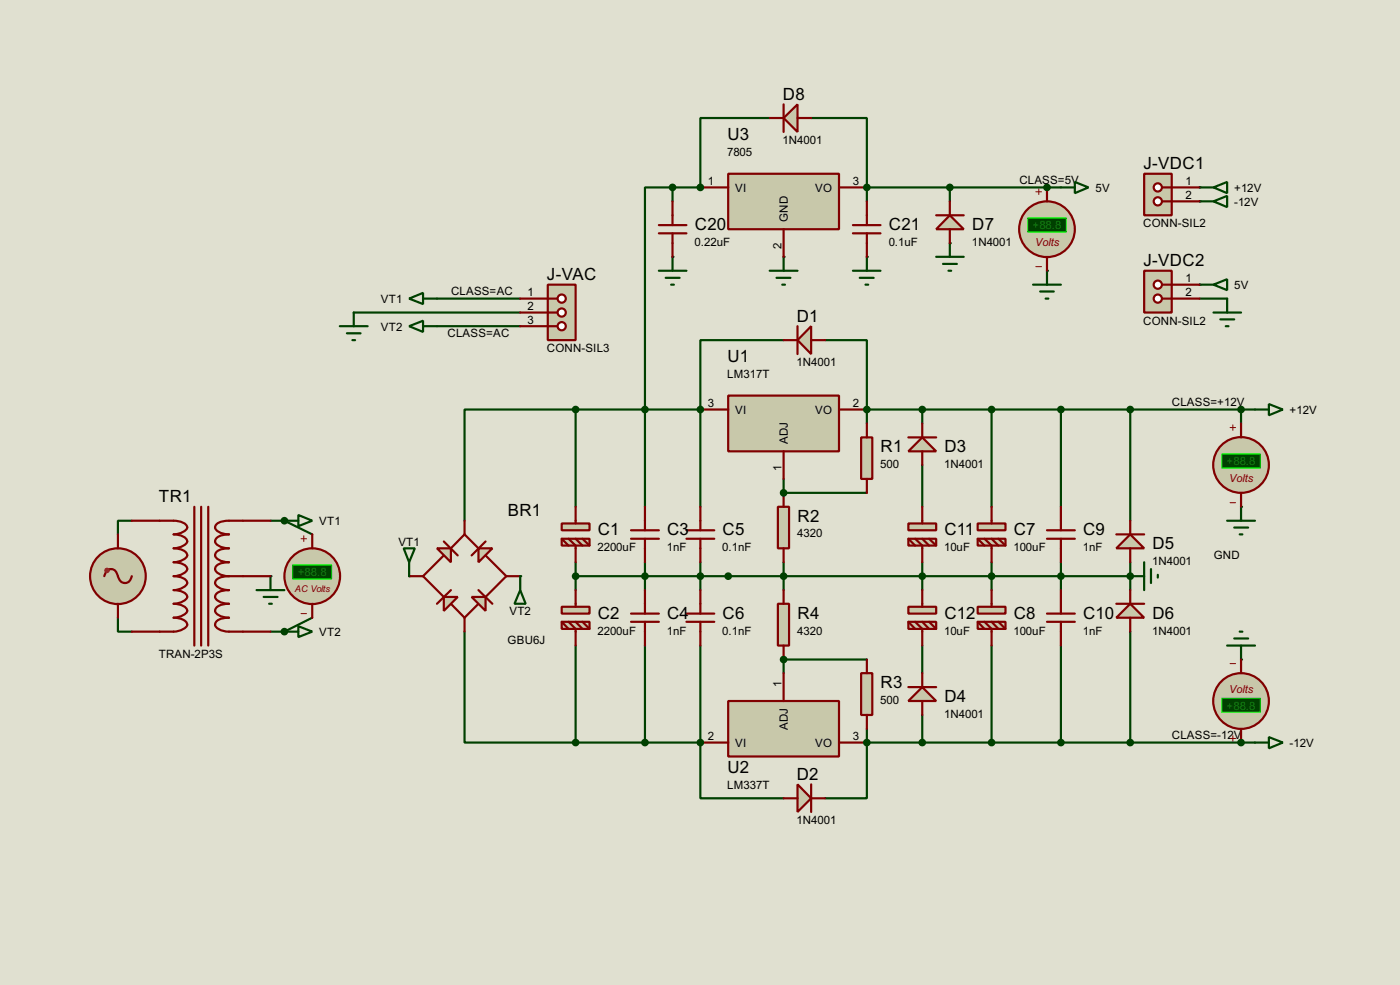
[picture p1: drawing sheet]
<svg xmlns="http://www.w3.org/2000/svg" width="256mm" height="180mm" viewBox="0 0 256 180" stroke-linecap="round" stroke-linejoin="round" font-family="sans-serif">
<path d="M0 0h256.5v180.3h-256.5z" fill="#e0e0d0"/>
<g fill="none" stroke="#004000" stroke-width=".4">
<path d="M194.4 75v17.8M169 85.1v7.7M181.7 92.8v-17.8h25.4v20.3M118.2 105.5h88.9M118.2 118.2v17.7h10.1M118.2 102.9v5.1M128.3 102.9v5.1M128.3 118.2v17.7M143.6 102.9v5.1M169 102.9v5.1M169 118.2v5M181.7 102.9v5.1"/>
<path d="M194.4 102.9v5.1M194.4 118.2v17.7M207.1 115.6v20.3h-25.4v-17.7M207.1 102.9v5.1M128.3 135.9v10.2h15.3"/>
</g>
<circle cx="128.3" cy="135.9" r=".2" fill="#004000"/>
<path d="M128.3 75v17.8" fill="none" stroke="#004000" stroke-width=".4"/>
<circle cx="128.3" cy="75" r=".2" fill="#004000"/>
<path d="M143.6 62.3h-15.3v12.7M105.5 105.5h12.7M105.5 102.9v5.1" fill="none" stroke="#004000" stroke-width=".4"/>
<circle cx="207.1" cy="105.5" r=".2" fill="#004000"/>
<path d="M143.6 87.7v2.5" fill="none" stroke="#004000" stroke-width=".4"/>
<circle cx="143.6" cy="90.2" r=".2" fill="#004000"/>
<path d="M151.2 62.3h7.6v12.7M143.6 90.2h15.2" fill="none" stroke="#004000" stroke-width=".4"/>
<circle cx="158.8" cy="75" r=".2" fill="#004000"/>
<path d="M169 75v2.5M181.7 75h-22.9v2.5M158.8 135.9v10.2h-7.6" fill="none" stroke="#004000" stroke-width=".4"/>
<circle cx="158.8" cy="135.9" r=".2" fill="#004000"/>
<path d="M143.6 120.7v2.5M158.8 133.4v2.5" fill="none" stroke="#004000" stroke-width=".4"/>
<circle cx="143.6" cy="120.7" r=".2" fill="#004000"/>
<path d="M143.6 120.7h15.2M158.8 135.9h22.9M169 130.9v5" fill="none" stroke="#004000" stroke-width=".4"/>
<g fill="#004000">
<circle cx="227.4" cy="92.8" r=".2"/>
<circle cx="227.4" cy="120.7" r=".2"/>
<circle cx="143.6" cy="47" r=".2"/>
</g>
<path d="M128.3 75h-10.1v17.8" fill="none" stroke="#004000" stroke-width=".4"/>
<circle cx="123.2" cy="47" r=".2" fill="#004000"/>
<path d="M123.2 36.9v-2.6h-5v40.7" fill="none" stroke="#004000" stroke-width=".4"/>
<circle cx="158.8" cy="47" r=".2" fill="#004000"/>
<path d="M158.8 34.3v2.6" fill="none" stroke="#004000" stroke-width=".4"/>
<g fill="#004000">
<circle cx="158.8" cy="34.3" r=".2"/>
<circle cx="191.8" cy="49.6" r=".2"/>
</g>
<path d="M123.2 34.3h5.1M148.6 21.6h10.2v12.7" fill="none" stroke="#004000" stroke-width=".4"/>
<circle cx="128.3" cy="34.3" r=".2" fill="#004000"/>
<path d="M141 21.6h-12.7v12.7" fill="none" stroke="#004000" stroke-width=".4"/>
<circle cx="174" cy="44.5" r=".2" fill="#004000"/>
<path d="M158.8 34.3h33M174 34.3v2.6" fill="none" stroke="#004000" stroke-width=".4"/>
<circle cx="191.8" cy="34.3" r=".2" fill="#004000"/>
<path d="M191.8 34.3h2.6M207.1 75h22.8M227.4 75v2.5M207.1 135.9h20.3" fill="none" stroke="#004000" stroke-width=".4"/>
<circle cx="227.4" cy="135.9" r=".2" fill="#004000"/>
<path d="M24.2 95.3h-2.6v2.5M21.6 113.1v2.5h2.6M227.4 135.9h2.5" fill="none" stroke="#004000" stroke-width=".4"/>
<circle cx="49.6" cy="105.5" r=".2" fill="#004000"/>
<path d="M49.6 95.3h2.5l5.1 2.5" fill="none" stroke="#004000" stroke-width=".4"/>
<circle cx="52.1" cy="95.3" r=".2" fill="#004000"/>
<path d="M57.2 113.1l-5.1 2.5h-2.5" fill="none" stroke="#004000" stroke-width=".4"/>
<g fill="#004000">
<circle cx="52.1" cy="115.6" r=".2"/>
<circle cx="219.8" cy="34.3" r=".2"/>
<circle cx="219.8" cy="36.9" r=".2"/>
<circle cx="219.8" cy="52.1" r=".2"/>
</g>
<path d="M219.8 54.7h5" fill="none" stroke="#004000" stroke-width=".4"/>
<g fill="#004000">
<circle cx="95.3" cy="105.5" r=".2"/>
<circle cx="75" cy="105.5" r=".2"/>
</g>
<path d="M64.8 57.2h30.5M80.1 54.7h15.2M80.1 59.7h15.2M105.5 75h-20.4v20.3M105.5 75v17.8M105.5 75h12.7M85.1 115.6v20.3h20.4M105.5 118.2v17.7M105.5 135.9h12.7" fill="none" stroke="#004000" stroke-width=".4"/>
<circle cx="21.6" cy="105.5" r="5.1" fill="#c8c8aa" stroke="#800000" stroke-width=".4"/>
<g fill="#c8c8aa">
<circle cx="19.1" cy="105.5" r=".5"/>
<circle cx="20.1" cy="104.2" r=".5"/>
<circle cx="20.6" cy="104.2" r=".5"/>
<circle cx="21.1" cy="104.4" r=".5"/>
<circle cx="21.6" cy="105.5" r=".5"/>
<circle cx="22.1" cy="106.5" r=".5"/>
<circle cx="22.6" cy="106.7" r=".5"/>
<circle cx="23.1" cy="106.7" r=".5"/>
<circle cx="23.6" cy="106.5" r=".5"/>
<circle cx="24.1" cy="105.5" r=".5"/>
</g>
<path d="M19.1 105.5a1.25 1.25 0 0 1 1.9-1.1l.6 1.1" fill="none" stroke="#800000" stroke-width=".4"/>
<g fill="#c8c8aa">
<circle cx="23.6" cy="106.5" r=".5"/>
<circle cx="23.1" cy="106.7" r=".5"/>
<circle cx="22.6" cy="106.7" r=".5"/>
</g>
<path d="M21.6 105.5a1.28 1.28 0 0 0 1.3 1.2 1.28 1.28 0 0 0 1.3-1.2" fill="none" stroke="#800000" stroke-width=".4"/>
<circle cx="19.6" cy="104.4" r=".5" fill="#f00"/>
<path d="M21.6 97.8v2.6M21.6 110.5v2.6" fill="none" stroke="#800000" stroke-width=".4"/>
<g fill="#c8c8aa" stroke="#800000" stroke-width=".4">
<path d="M102.9 95.8h5.1v1.3h-5.1z"/>
<path d="M102.9 98.6h5.1v1.3h-5.1z"/>
</g>
<path d="M102.9 98.6l1.3 1.3M104.2 98.6l1.3 1.3v3M105.5 92.8v3M105.5 98.6l1.2 1.3M106.7 98.6l1.3 1.3" fill="none" stroke="#800000" stroke-width=".4"/>
<g fill="#c8c8aa" stroke="#800000" stroke-width=".4">
<path d="M102.9 111.1h5.1v1.2h-5.1z"/>
<path d="M102.9 113.8h5.1v1.3h-5.1z"/>
</g>
<path d="M102.9 113.8l1.3 1.3M104.2 113.8l1.3 1.3v3.1M105.5 108v3.1M105.5 113.8l1.2 1.3M106.7 113.8l1.3 1.3" fill="none" stroke="#800000" stroke-width=".4"/>
<circle cx="118.1" cy="105.5" r=".5" fill="#004000" stroke="#004000" stroke-width=".4"/>
<path d="M133.4 72.4h20.3v10.2h-20.3z" fill="#c8c8aa" stroke="#800000" stroke-width=".4"/>
<path d="M128.3 75h5.1M153.7 75h5.1M143.6 82.6v5.1" fill="none" stroke="#800000" stroke-width=".4"/>
<path d="M133.4 128.3h20.3v10.2h-20.3z" fill="#c8c8aa" stroke="#800000" stroke-width=".4"/>
<path d="M128.3 135.9h5.1M143.6 123.2v5.1M153.7 135.9h5.1" fill="none" stroke="#800000" stroke-width=".4"/>
<path d="M157.8 123.2h2v7.7h-2z" fill="#c8c8aa" stroke="#800000" stroke-width=".4"/>
<path d="M158.8 120.7v2.5M158.8 130.9v2.5" fill="none" stroke="#800000" stroke-width=".4"/>
<path d="M157.8 80.1h2v7.6h-2z" fill="#c8c8aa" stroke="#800000" stroke-width=".4"/>
<g fill="none" stroke="#800000" stroke-width=".4">
<path d="M158.8 77.5v2.6M125.8 98.6h5.1M125.8 97.1h5.1M128.3 92.8v4.3M128.3 98.6v4.3M158.8 87.7v2.5M191.8 98.6h5.1M191.8 97.1h5.1M194.4 92.8v4.3M194.4 98.6v4.3M125.8 113.8h5.1M125.8 112.3h5.1"/>
<path d="M128.3 108v4.3M128.3 113.8v4.4M191.8 113.8h5.1M191.8 112.3h5.1M194.4 108v4.3M194.4 113.8v4.4"/>
</g>
<circle cx="128.3" cy="105.5" r=".5" fill="#004000" stroke="#004000" stroke-width=".4"/>
<g fill="#c8c8aa" stroke="#800000" stroke-width=".4">
<path d="M179.1 95.8h5.1v1.3h-5.1z"/>
<path d="M179.1 98.6h5.1v1.3h-5.1z"/>
</g>
<path d="M179.1 98.6l1.3 1.3M180.4 98.6l1.3 1.3v3M181.7 92.8v3M181.7 98.6l1.2 1.3M182.9 98.6l1.3 1.3" fill="none" stroke="#800000" stroke-width=".4"/>
<g fill="#c8c8aa" stroke="#800000" stroke-width=".4">
<path d="M179.1 111.1h5.1v1.2h-5.1z"/>
<path d="M179.1 113.8h5.1v1.3h-5.1z"/>
</g>
<g fill="none" stroke="#800000" stroke-width=".4">
<path d="M115.6 98.6h5.1M115.6 97.1h5.1M118.2 92.8v4.3M118.2 98.6v4.3M115.6 113.8h5.1M115.6 112.3h5.1M118.2 108v4.3M118.2 113.8v4.4M179.1 113.8l1.3 1.3M180.4 113.8l1.3 1.3v3.1M181.7 108v3.1M181.7 113.8l1.2 1.3"/>
<path d="M182.9 113.8l1.3 1.3"/>
</g>
<g fill="#004000" stroke="#004000" stroke-width=".4">
<circle cx="181.6" cy="135.9" r=".5"/>
<circle cx="181.6" cy="105.5" r=".5"/>
<circle cx="194.3" cy="105.5" r=".5"/>
<circle cx="194.3" cy="135.9" r=".5"/>
<circle cx="118.1" cy="135.9" r=".5"/>
<circle cx="194.3" cy="75" r=".5"/>
<circle cx="181.6" cy="75" r=".5"/>
</g>
<circle cx="57.2" cy="105.5" r="5.1" fill="#c8c8aa" stroke="#800000" stroke-width=".4"/>
<path d="M55.2 98.6h1M55.7 98.1v1M55.2 112.3h1" fill="none" stroke="#800000" stroke-width=".18"/>
<path d="M53.6 103.4h7.2v2.6h-7.2z" fill="#004000" stroke="#0f0" stroke-width=".2"/>
<path d="M57.2 97.8v2.6M57.2 110.5v2.6" fill="none" stroke="#800000" stroke-width=".4"/>
<path d="M207.1 97.8l2.5 2.6h-5.1z" fill="#c8c8aa" stroke="#800000" stroke-width=".4"/>
<path d="M204.5 97.8h5.1M207.1 95.3v2.5M207.1 100.4v2.5" fill="none" stroke="#800000" stroke-width=".4"/>
<path d="M207.1 110.5l2.5 2.6h-5.1z" fill="#c8c8aa" stroke="#800000" stroke-width=".4"/>
<path d="M204.5 110.5h5.1M207.1 108v2.5M207.1 113.1v2.5" fill="none" stroke="#800000" stroke-width=".4"/>
<g fill="#004000" stroke="#004000" stroke-width=".4">
<circle cx="207" cy="105.5" r=".5"/>
<circle cx="207" cy="75" r=".5"/>
<circle cx="207" cy="135.9" r=".5"/>
<circle cx="133.4" cy="105.5" r=".5"/>
</g>
<path d="M142.5 92.8h2.1v7.6h-2.1z" fill="#c8c8aa" stroke="#800000" stroke-width=".4"/>
<path d="M143.6 90.2v2.6M143.6 100.4v2.5" fill="none" stroke="#800000" stroke-width=".4"/>
<circle cx="143.5" cy="105.5" r=".5" fill="#004000" stroke="#004000" stroke-width=".4"/>
<path d="M142.5 110.5h2.1v7.7h-2.1z" fill="#c8c8aa" stroke="#800000" stroke-width=".4"/>
<path d="M143.6 108v2.5M143.6 118.2v2.5" fill="none" stroke="#800000" stroke-width=".4"/>
<path d="M148.6 59.7v5.1l-2.5-2.5z" fill="#c8c8aa" stroke="#800000" stroke-width=".4"/>
<path d="M146.1 59.7v5.1M143.6 62.3h2.5M148.6 62.3h2.6" fill="none" stroke="#800000" stroke-width=".4"/>
<path d="M146.1 143.6l2.5 2.5-2.5 2.5z" fill="#c8c8aa" stroke="#800000" stroke-width=".4"/>
<path d="M143.6 146.1h2.5M148.6 143.6v5M148.6 146.1h2.6" fill="none" stroke="#800000" stroke-width=".4"/>
<path d="M166.4 82.6l2.6-2.5 2.5 2.5z" fill="#c8c8aa" stroke="#800000" stroke-width=".4"/>
<path d="M169 77.5v2.6M166.4 80.1h5.1M169 82.6v2.5" fill="none" stroke="#800000" stroke-width=".4"/>
<path d="M169 125.8l2.5 2.5h-5.1z" fill="#c8c8aa" stroke="#800000" stroke-width=".4"/>
<path d="M166.4 125.8h5.1M169 123.2v2.6M169 128.3v2.6" fill="none" stroke="#800000" stroke-width=".4"/>
<g fill="#c8c8aa" stroke="#800000" stroke-width=".4">
<path d="M166.4 95.8h5.1v1.3h-5.1z"/>
<path d="M166.4 98.6h5.1v1.3h-5.1z"/>
</g>
<path d="M166.4 98.6l1.3 1.3M167.7 98.6l1.3 1.3v3M169 92.8v3M169 98.6l1.2 1.3M170.2 98.6l1.3 1.3" fill="none" stroke="#800000" stroke-width=".4"/>
<g fill="#c8c8aa" stroke="#800000" stroke-width=".4">
<path d="M166.4 111.1h5.1v1.2h-5.1z"/>
<path d="M166.4 113.8h5.1v1.3h-5.1z"/>
</g>
<path d="M166.4 113.8l1.3 1.3M167.7 113.8l1.3 1.3v3.1M169 108v3.1M169 113.8l1.2 1.3M170.2 113.8l1.3 1.3" fill="none" stroke="#800000" stroke-width=".4"/>
<g fill="#004000" stroke="#004000" stroke-width=".4">
<circle cx="168.9" cy="105.5" r=".5"/>
<circle cx="128.3" cy="135.9" r=".5"/>
<circle cx="128.3" cy="75" r=".5"/>
<circle cx="105.4" cy="105.5" r=".5"/>
<circle cx="143.5" cy="90.2" r=".5"/>
<circle cx="158.8" cy="75" r=".5"/>
<circle cx="168.9" cy="75" r=".5"/>
<circle cx="158.8" cy="135.9" r=".5"/>
<circle cx="143.5" cy="120.7" r=".5"/>
<circle cx="168.9" cy="135.9" r=".5"/>
</g>
<path d="M224.8 95.3h5.1M226.1 96.6h2.6M227.1 97.8h.5M227.4 92.8v2.5M207.1 105.5h2.5M209.6 102.9v5.1M210.9 104.2v2.5M212.1 105.2v.5" fill="none" stroke="#004000" stroke-width=".4"/>
<circle cx="227.3" cy="85.1" r="5.1" fill="#c8c8aa" stroke="#800000" stroke-width=".4"/>
<path d="M225.4 78.3h1M225.9 77.8v1M225.4 92h1" fill="none" stroke="#800000" stroke-width=".18"/>
<path d="M223.8 83.1h7.1v2.6h-7.1z" fill="#004000" stroke="#0f0" stroke-width=".2"/>
<path d="M227.4 77.5v2.6M227.4 90.2v2.6" fill="none" stroke="#800000" stroke-width=".4"/>
<path d="M224.8 118.2h5.1M226.1 116.9h2.6M227.1 115.6h.5M227.4 118.2v2.5" fill="none" stroke="#004000" stroke-width=".4"/>
<circle cx="227.3" cy="128.3" r="5.1" fill="#c8c8aa" stroke="#800000" stroke-width=".4"/>
<path d="M225.4 135.2h1M225.4 121.5h1M225.9 134.7v1" fill="none" stroke="#800000" stroke-width=".18"/>
<path d="M223.8 127.8h7.1v2.6h-7.1z" fill="#004000" stroke="#0f0" stroke-width=".2"/>
<path d="M227.4 120.7v2.5M227.4 133.4v2.5" fill="none" stroke="#800000" stroke-width=".4"/>
<path d="M141 49.6h5.1M142.3 50.9h2.5M143.3 52.1h.5M143.6 47v2.6" fill="none" stroke="#004000" stroke-width=".4"/>
<path d="M133.4 31.8h20.3v10.2h-20.3z" fill="#c8c8aa" stroke="#800000" stroke-width=".4"/>
<path d="M123.2 36.9v4.3M128.3 34.3h5.1M153.7 34.3h5.1M158.8 36.9v4.3M120.7 42.7h5.1M120.7 41.2h5.1M123.2 42.7v4.3M143.6 42v5M156.3 42.7h5M156.3 41.2h5M158.8 42.7v4.3" fill="none" stroke="#800000" stroke-width=".4"/>
<g fill="#004000" stroke="#004000" stroke-width=".4">
<circle cx="118.1" cy="75" r=".5"/>
<circle cx="123.2" cy="34.3" r=".5"/>
<circle cx="158.8" cy="34.3" r=".5"/>
</g>
<path d="M120.7 49.6h5.1M122 50.9h2.5M123 52.1h.5M123.2 47v2.6M156.3 49.6h5M157.5 50.9h2.6M158.6 52.1h.5M158.8 47v2.6M189.3 52.1h5.1M190.6 53.4h2.5M191.6 54.7h.5M191.8 49.6v2.5" fill="none" stroke="#004000" stroke-width=".4"/>
<circle cx="191.8" cy="42" r="5.1" fill="#c8c8aa" stroke="#800000" stroke-width=".4"/>
<path d="M189.8 35.1h1M190.3 34.6v1M189.8 48.8h1" fill="none" stroke="#800000" stroke-width=".18"/>
<path d="M188.3 39.9h7.1v2.6h-7.1z" fill="#004000" stroke="#0f0" stroke-width=".2"/>
<path d="M191.8 34.3v2.6M191.8 47v2.6" fill="none" stroke="#800000" stroke-width=".4"/>
<path d="M143.6 21.6l2.5-2.5v5.1z" fill="#c8c8aa" stroke="#800000" stroke-width=".4"/>
<path d="M143.6 19.1v5.1M141 21.6h2.6M146.1 21.6h2.5" fill="none" stroke="#800000" stroke-width=".4"/>
<circle cx="128.3" cy="34.3" r=".5" fill="#004000" stroke="#004000" stroke-width=".4"/>
<path d="M171.5 47h5.1M172.8 48.3h2.5M173.8 49.6h.5M174 44.5v2.5" fill="none" stroke="#004000" stroke-width=".4"/>
<path d="M174 39.4l2.6 2.6h-5.1z" fill="#c8c8aa" stroke="#800000" stroke-width=".4"/>
<path d="M171.5 39.4h5.1M174 36.9v2.5M174 42v2.5M24.2 95.3h7.6a2.27 2.27 0 0 1 2.5 1.3 2.65 2.65 0 0 1-2.5 1.2 2.29 2.29 0 0 1 2.5 1.3 2.65 2.65 0 0 1-2.5 1.3 2.24 2.24 0 0 1 2.5 1.3 2.65 2.65 0 0 1-2.5 1.2 2.27 2.27 0 0 1 2.5 1.3 2.58 2.58 0 0 1-2.5 1.3 2.27 2.27 0 0 1 2.5 1.2 2.66 2.66 0 0 1-2.5 1.3 2.27 2.27 0 0 1 2.5 1.3 2.65 2.65 0 0 1-2.5 1.2 2.29 2.29 0 0 1 2.5 1.3 2.65 2.65 0 0 1-2.5 1.3 2.24 2.24 0 0 1 2.5 1.3 2.65 2.65 0 0 1-2.5 1.2h-7.6M35.6 92.8v25.4M36.9 92.8v25.4M38.2 92.8v25.4M49.6 95.3h-7.6a2.91 2.91 0 0 0-2.5 .9 .88 .88 0 0 0 .6 1.2l1.1 .3 .8 .1a2.87 2.87 0 0 0-2.5 .9 .88 .88 0 0 0 .6 1.2l1.1 .4 .8 .1a2.84 2.84 0 0 0-2.5 .9 .89 .89 0 0 0 .6 1.2l1.1 .3 .8 .1a2.91 2.91 0 0 0-2.5 .9 .93 .93 0 0 0 .6 1.2l1.1 .4 .8 .1M42 105.5a2.91 2.91 0 0 0-2.5 .8 .91 .91 0 0 0 .6 1.2l1.1 .4 .8 .1a2.91 2.91 0 0 0-2.5 .9 .88 .88 0 0 0 .6 1.2l1.1 .3 .8 .1a2.87 2.87 0 0 0-2.5 .9 .88 .88 0 0 0 .6 1.2l1.1 .4 .8 .1a2.84 2.84 0 0 0-2.5 .9 .89 .89 0 0 0 .6 1.2l1.1 .3 .8 .1h7.6M42 105.5h7.6" fill="none" stroke="#800000" stroke-width=".4"/>
<g fill="#004000" stroke="#004000" stroke-width=".4">
<circle cx="174" cy="34.3" r=".5"/>
<circle cx="191.8" cy="34.3" r=".5"/>
<circle cx="227.3" cy="75" r=".5"/>
<circle cx="227.3" cy="135.9" r=".5"/>
<circle cx="52.1" cy="95.3" r=".5"/>
<circle cx="52.1" cy="115.6" r=".5"/>
</g>
<g fill="none" stroke="#004000" stroke-width=".4">
<path d="M194.4 34.3h2.5M196.9 33.3l2.5 1-2.5 1.1zM219.8 34.3h2.5M219.8 36.9h2.5M222.3 34.3l2.5-1v2.1zM222.3 36.9l2.5-1v2zM62.3 59.7h5.1M64.8 57.2v2.5M219.8 52.1h2.5M222.3 52.1l2.5-1v2zM222.3 57.2h5.1M223.6 58.5h2.5"/>
<path d="M224.6 59.7h.5M224.8 54.7v2.5M63.6 61h2.5M64.6 62.3h.5M229.9 75h2.6M232.5 74l2.5 1-2.5 1zM52.1 95.3h2.6M54.7 94.3l2.5 1-2.5 1zM47 108h5.1M48.3 109.3h2.6M49.3 110.5h.5M49.6 105.5v2.5"/>
<path d="M52.1 115.6h2.6M54.7 114.6l2.5 1-2.5 1zM229.9 135.9h2.6M232.5 134.9l2.5 1-2.5 1.1z"/>
</g>
<path d="M209.6 31.8h5.1v7.6h-5.1z" fill="#c8c8aa" stroke="#800000" stroke-width=".4"/>
<path d="M212.9 34.3h1.8" fill="none" stroke="#800000" stroke-width=".4"/>
<circle cx="212.1" cy="34.3" r=".75" fill="#feffff" stroke="#800000" stroke-width=".4"/>
<path d="M212.9 36.9h1.8" fill="none" stroke="#800000" stroke-width=".4"/>
<circle cx="212.1" cy="36.9" r=".75" fill="#feffff" stroke="#800000" stroke-width=".4"/>
<path d="M214.7 34.3h5.1M214.7 36.9h5.1" fill="none" stroke="#800000" stroke-width=".4"/>
<path d="M209.6 49.6h5.1v7.6h-5.1z" fill="#c8c8aa" stroke="#800000" stroke-width=".4"/>
<path d="M212.9 52.1h1.8" fill="none" stroke="#800000" stroke-width=".4"/>
<circle cx="212.1" cy="52.1" r=".75" fill="#feffff" stroke="#800000" stroke-width=".4"/>
<path d="M212.9 54.7h1.8" fill="none" stroke="#800000" stroke-width=".4"/>
<circle cx="212.1" cy="54.7" r=".75" fill="#feffff" stroke="#800000" stroke-width=".4"/>
<path d="M214.7 52.1h5.1M214.7 54.7h5.1" fill="none" stroke="#800000" stroke-width=".4"/>
<path d="M87.7 100.4h2.5l-2.5 2.5z" fill="#c8c8aa" stroke="#800000" stroke-width=".4"/>
<path d="M81.3 99.1l2.6 2.6M89 99.1l-2.6 2.6M81.3 101.7l-3.8 3.8 3.8 3.8M82.6 108l-2.5 2.5M82.6 110.5l2.5 2.6 2.6-2.6M82.6 100.4l2.5-2.6 2.6 2.6M87.7 108l2.5 2.5M89 101.7l3.8 3.8-3.8 3.8" fill="none" stroke="#800000" stroke-width=".4"/>
<g fill="#c8c8aa" stroke="#800000" stroke-width=".4">
<path d="M81.3 109.3h2.6l-2.6 2.5z"/>
<path d="M80.1 100.4h2.5v2.5z"/>
<path d="M86.4 109.3h2.6v2.5z"/>
</g>
<path d="M85.1 95.3v2.5M75 105.5h2.5M85.1 113.1v2.5M92.8 105.5h2.5" fill="none" stroke="#800000" stroke-width=".4"/>
<path d="M75 54.7l2.5-1.1v2.1zM75 59.7l2.5-1v2.1zM77.5 54.7h2.6M77.5 59.7h2.6M74 100.4h2l-1 2.5zM75 102.9v2.6M95.3 108l1 2.5h-2zM95.3 105.5v2.5" fill="none" stroke="#004000" stroke-width=".4"/>
<g fill="#004000" stroke="#004000" stroke-width=".4">
<circle cx="105.4" cy="135.9" r=".5"/>
<circle cx="105.4" cy="75" r=".5"/>
</g>
<path d="M100.4 52.1h5.1v10.2h-5.1z" fill="#c8c8aa" stroke="#800000" stroke-width=".4"/>
<path d="M100.4 54.7h1.8" fill="none" stroke="#800000" stroke-width=".4"/>
<circle cx="102.9" cy="54.7" r=".75" fill="#feffff" stroke="#800000" stroke-width=".4"/>
<path d="M100.4 57.2h1.8" fill="none" stroke="#800000" stroke-width=".4"/>
<circle cx="102.9" cy="57.2" r=".75" fill="#feffff" stroke="#800000" stroke-width=".4"/>
<path d="M100.4 59.7h1.8" fill="none" stroke="#800000" stroke-width=".4"/>
<circle cx="102.9" cy="59.7" r=".75" fill="#feffff" stroke="#800000" stroke-width=".4"/>
<path d="M95.3 54.7h5.1M95.3 57.2h5.1M95.3 59.7h5.1" fill="none" stroke="#800000" stroke-width=".4"/>
<g font-size="3.5">
<text x="143.4" y="18.3">D8</text>
<text x="133.3" y="25.6">U3</text>
<text x="209.5" y="31">J-VDC1</text>
<text x="127.3" y="42.1">C20</text>
<text x="162.9" y="42.1">C21</text>
<text x="178.1" y="42.1">D7</text>
<text x="100.2" y="51.3">J-VAC</text>
<text x="209.5" y="48.7">J-VDC2</text>
<text x="146" y="58.9">D1</text>
<text x="133.3" y="66.3">U1</text>
<text x="161.3" y="82.8">R1</text>
<text x="173" y="82.8">D3</text>
<text x="29.1" y="92">TR1</text>
<text x="93" y="94.5">BR1</text>
<text x="146.1" y="95.5">R2</text>
<text x="109.5" y="98">C1</text>
<text x="122.2" y="98">C3</text>
<text x="132.4" y="98">C5</text>
<text x="173" y="98">C11</text>
<text x="185.7" y="98">C7</text>
<text x="198.4" y="98">C9</text>
<text x="211.1" y="100.5">D5</text>
<text x="109.5" y="113.2">C2</text>
<text x="122.2" y="113.2">C4</text>
<text x="132.4" y="113.2">C6</text>
<text x="146.1" y="113.2">R4</text>
<text x="173" y="113.2">C12</text>
<text x="185.7" y="113.2">C8</text>
<text x="198.4" y="113.2">C10</text>
<text x="211.1" y="113.2">D6</text>
<text x="161.3" y="125.9">R3</text>
<text x="173" y="128.5">D4</text>
<text x="133.3" y="141.6">U2</text>
<text x="146" y="142.8">D2</text>
</g>
<g font-size="2.4">
<text x="133.2" y="28.5">7805</text>
<text x="143.4" y="26.4">1N4001</text>
<text x="129.7" y="33.9">1</text>
<text x="134.7" y="35.1">VI</text>
<text x="149.3" y="35.1">VO</text>
<text x="156.3" y="33.9">3</text>
<text x="186.7" y="33.7">CLASS=5V</text>
<text x="200.7" y="35.1">5V</text>
<text x="217.2" y="33.9">1</text>
<text x="226.1" y="35.1">+12V</text>
<text x="144.4" y="40.6" transform="rotate(-90 144.4 40.6)">GND</text>
<text x="209.4" y="41.6">CONN-SIL2</text>
<text x="217.2" y="36.5">2</text>
<text x="226.1" y="37.7">-12V</text>
<text x="127.3" y="45">0.22uF</text>
<text x="143.2" y="45.7" transform="rotate(-90 143.2 45.7)">2</text>
<text x="162.8" y="45">0.1uF</text>
<text x="178.1" y="45">1N4001</text>
<text x="217.2" y="51.7">1</text>
<text x="226.1" y="52.9">5V</text>
<text x="69.8" y="55.4">VT1</text>
<text x="82.6" y="54">CLASS=AC</text>
<text x="96.7" y="54.3">1</text>
<text x="96.7" y="56.8">2</text>
<text x="96.7" y="59.3">3</text>
<text x="209.4" y="59.4">CONN-SIL2</text>
<text x="217.2" y="54.3">2</text>
<text x="69.8" y="60.5">VT2</text>
<text x="82" y="61.7">CLASS=AC</text>
<text x="100.2" y="64.5">CONN-SIL3</text>
<text x="133.2" y="69.1">LM317T</text>
<text x="145.9" y="67">1N4001</text>
<text x="129.7" y="74.6">3</text>
<text x="134.7" y="75.8">VI</text>
<text x="149.3" y="75.8">VO</text>
<text x="156.3" y="74.6">2</text>
<text x="214.7" y="74.4">CLASS=+12V</text>
<text x="236.3" y="75.8">+12V</text>
<text x="144.4" y="81.3" transform="rotate(-90 144.4 81.3)">ADJ</text>
<text x="143.2" y="86.3" transform="rotate(-90 143.2 86.3)">1</text>
<text x="161.3" y="85.7">500</text>
<text x="173" y="85.7">1N4001</text>
<text x="58.5" y="96.1">VT1</text>
<text x="73" y="99.9">VT1</text>
<text x="109.5" y="100.9">2200uF</text>
<text x="122.2" y="100.9">1nF</text>
<text x="132.3" y="100.9">0.1nF</text>
<text x="146.1" y="98.4">4320</text>
<text x="173" y="100.9">10uF</text>
<text x="185.7" y="100.9">100uF</text>
<text x="198.4" y="100.9">1nF</text>
<text x="211.1" y="103.5">1N4001</text>
<text x="222.3" y="102.3">GND</text>
<text x="93.3" y="112.6">VT2</text>
<text x="58.5" y="116.4">VT2</text>
<text x="93" y="117.8">GBU6J</text>
<text x="109.5" y="116.2">2200uF</text>
<text x="122.2" y="116.2">1nF</text>
<text x="132.3" y="116.2">0.1nF</text>
<text x="146.1" y="116.2">4320</text>
<text x="173" y="116.2">10uF</text>
<text x="185.7" y="116.2">100uF</text>
<text x="198.4" y="116.2">1nF</text>
<text x="211.1" y="116.2">1N4001</text>
<text x="29.1" y="120.4">TRAN-2P3S</text>
<text x="143.2" y="125.8" transform="rotate(-90 143.2 125.8)">1</text>
<text x="161.3" y="128.9">500</text>
<text x="173" y="131.4">1N4001</text>
<text x="129.7" y="135.5">2</text>
<text x="134.7" y="136.7">VI</text>
<text x="144.4" y="133.6" transform="rotate(-90 144.4 133.6)">ADJ</text>
<text x="149.3" y="136.7">VO</text>
<text x="156.3" y="135.5">3</text>
<text x="214.7" y="135.3">CLASS=-12V</text>
<text x="236.3" y="136.7">-12V</text>
<text x="133.2" y="144.5">LM337T</text>
<text x="145.9" y="150.8">1N4001</text>
</g>
<g font-size="2.4" fill="#008000">
<text x="189.2" y="42">+88.8</text>
<text x="224.7" y="85.2">+88.8</text>
<text x="54.6" y="105.5">+88.8</text>
<text x="224.7" y="129.9">+88.8</text>
</g>
<g font-size="2.3" fill="#800000">
<text x="189.6" y="45.1">Volts</text>
<text x="225.2" y="88.2">Volts</text>
<text x="225.2" y="126.8">Volts</text>
</g>
<text font-size="1.9" fill="#800000" x="54" y="108.4">AC Volts</text>
</svg>
